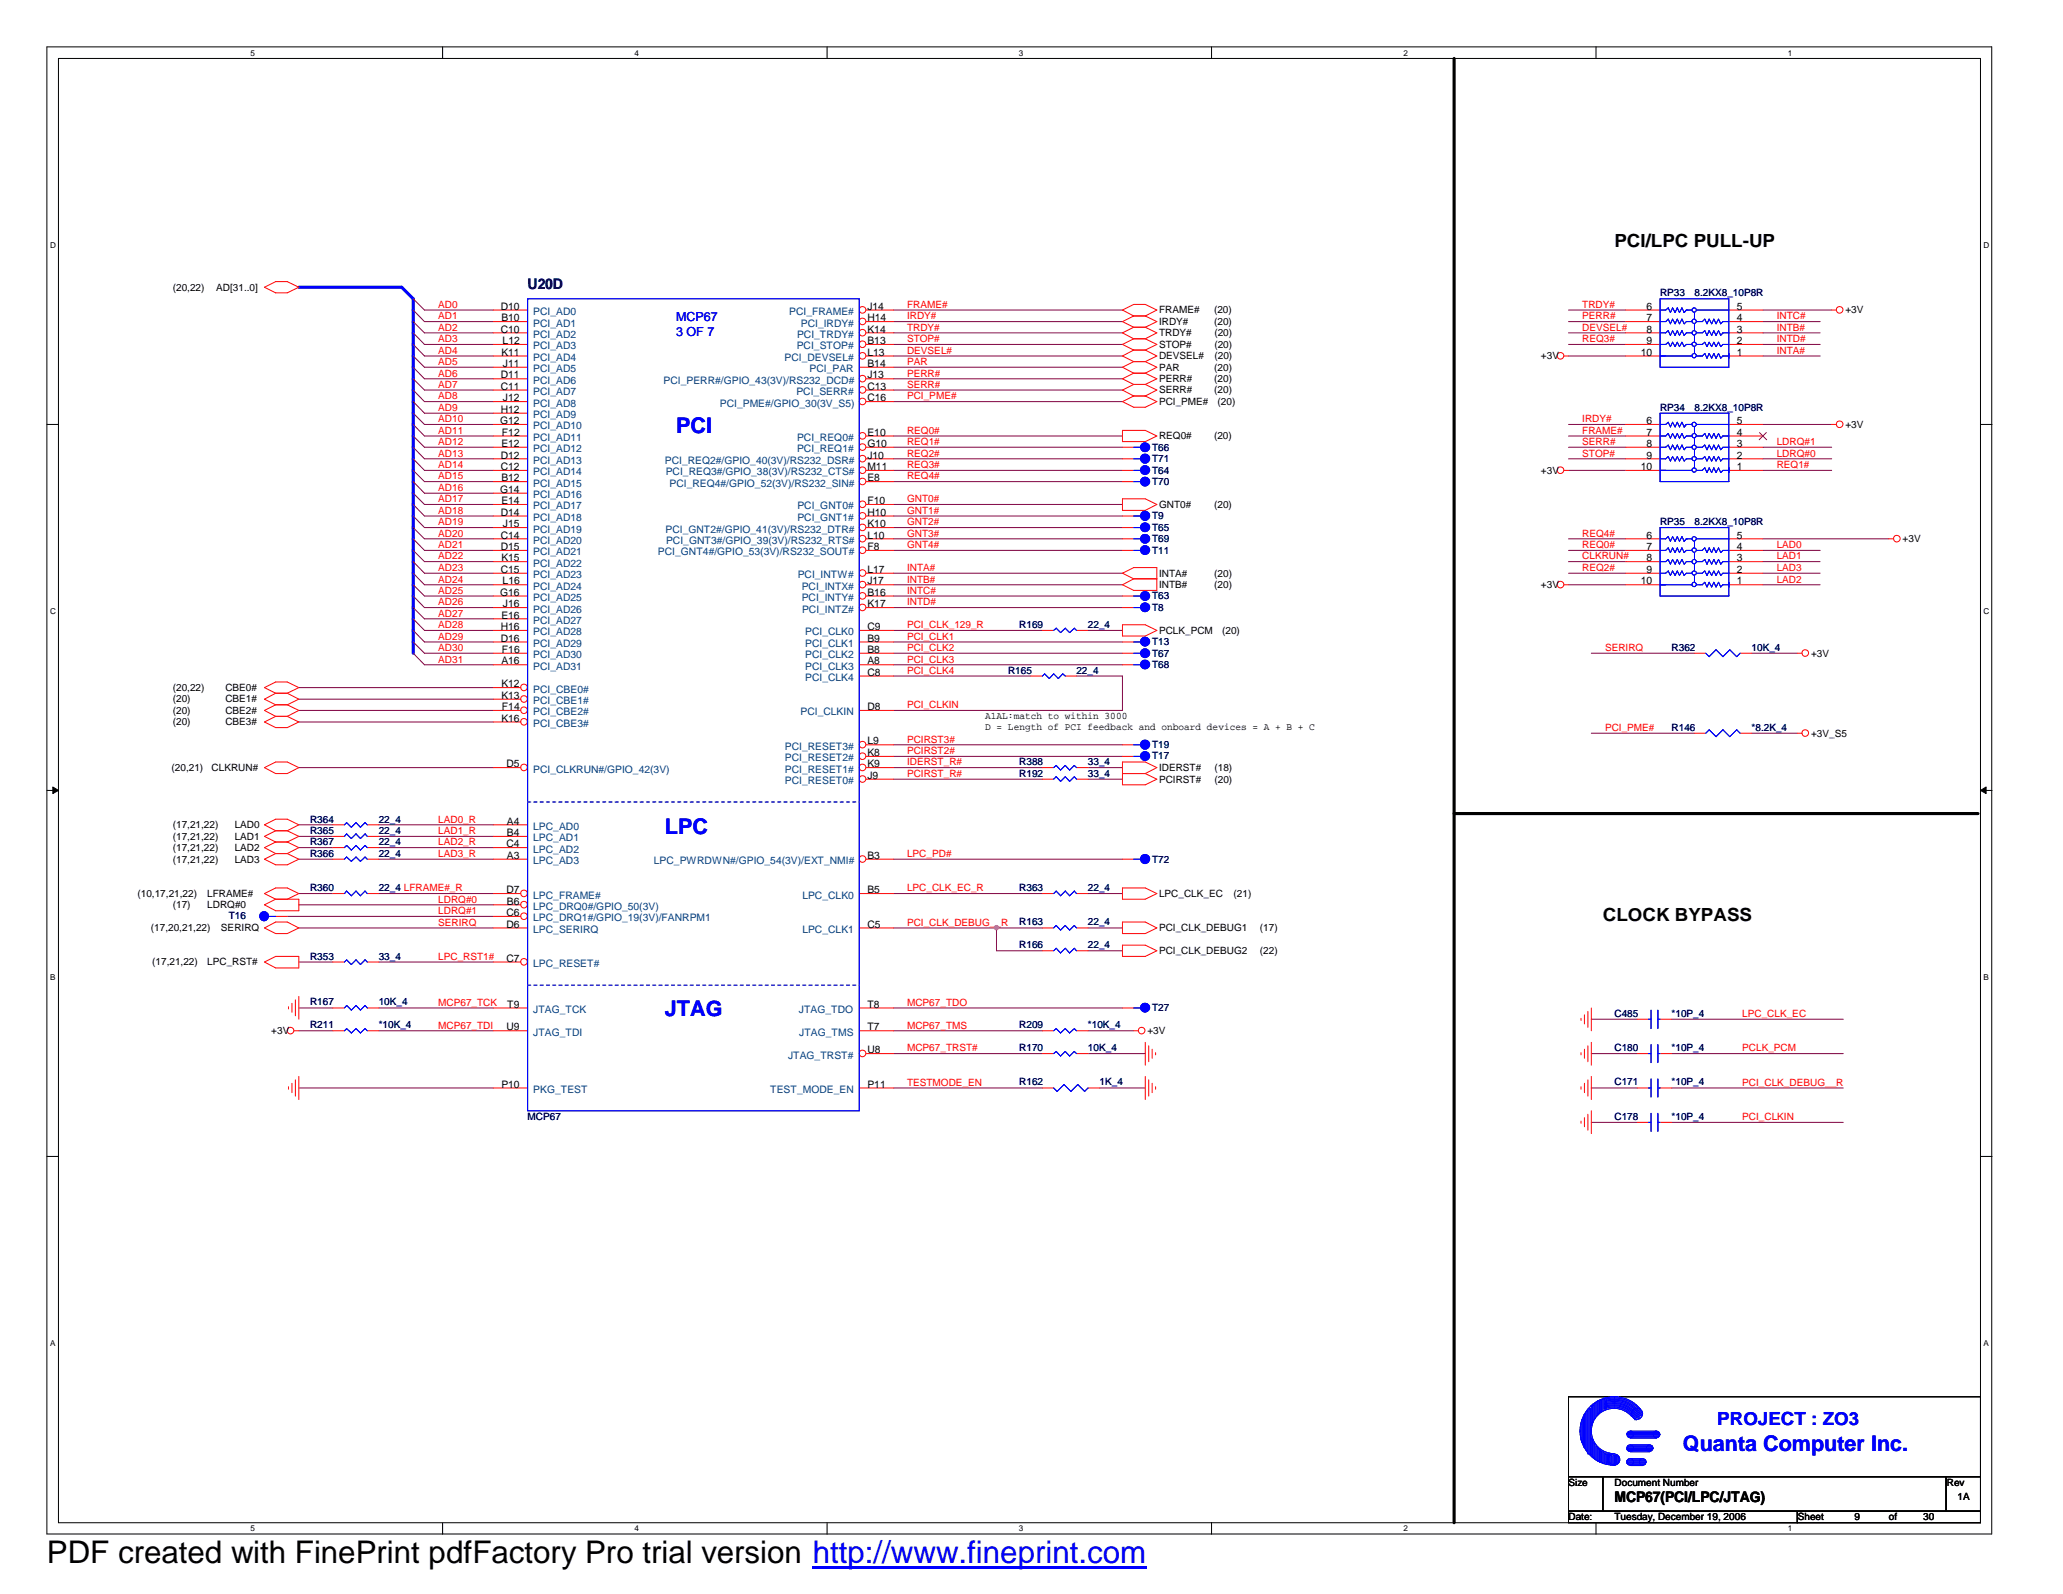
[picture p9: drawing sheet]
<svg xmlns="http://www.w3.org/2000/svg" width="279mm" height="216mm" viewBox="0 0 279 216" stroke-linecap="round" stroke-linejoin="round" font-family="sans-serif">
<g fill="none" stroke="#000" stroke-width=".14">
<path d="M6.3 6.3h263.4v201.5h-263.4zM7.9 7.9h260.3v198.3h-260.3zM59.9 6.3v1.6M112 6.3v1.6M164.1 6.3v1.6M216.2 6.3v1.6M6.3 57.5h1.6M268.2 57.5h1.6M6.3 107.1h1.6M268.2 107.1h1.6M6.3 156.6h1.6M268.2 156.6h1.6"/>
<path d="M212.4 189.2h55.8v10.8h-55.8zM59.9 206.2v1.6M112 206.2v1.6M164.1 206.2v1.6M212.4 200h4.7v4.7h-4.7zM212.4 204.7h31v1.5h-31zM216.2 206.2v1.6M217.1 200h46.5v4.7h-46.5zM243.4 204.7h24.8v1.5h-24.8zM263.6 200h4.6v4.7h-4.6z"/>
</g>
<g fill="#000" stroke="#000" stroke-width=".14">
<path d="M7.2 106.6l.7 .5-.7 .4z" fill-rule="evenodd"/>
<path d="M268.2 107.1l.8-.5v.9z" fill-rule="evenodd"/>
</g>
<g fill="none" stroke="#800040" stroke-width=".14">
<path d="M56 46.7l1.5 1.5h9.3M56 45.1l1.5 1.6h9.3M56 43.6l1.5 1.5h9.3M56 42l1.5 1.6h9.3M56 52.8l1.5 1.6h9.3M56 59.1l1.5 1.5h9.3M56 49.7l1.5 1.6h9.3M56 40.5l1.5 1.5h9.3M56 51.3l1.5 1.5h9.3M56 57.5l1.5 1.6h9.3M56 56l1.5 1.5h9.3M56 48.2l1.5 1.5h9.3"/>
<path d="M56 54.4l1.5 1.6h9.3M121 48.2h31M121 46.7h31M121 45.1h31M121 43.6h31M121 54.4h31M121 51.3h31M121 42h31M121 52.8h31M121 59.1h31M121 49.7h31M212.4 48.2h7.8"/>
<path d="M212.4 46.7h7.8M212.4 45.1h7.8M212.4 43.6h7.8M212.4 42h7.8M212.4 59.1h7.8M212.4 57.5h7.8M238.8 48.2h7.7M238.8 46.7h7.7M238.8 45.1h7.7M238.8 43.6h7.7M238.8 42h9.3M238.8 57.5h9.3"/>
<path d="M56 68.3l1.5 1.6h9.3M56 66.8l1.5 1.5h9.3M56 73l1.5 1.5h9.3M56 65.2l1.5 1.6h9.3M56 69.9l1.5 1.6h9.3M56 63.7l1.5 1.5h9.3M56 60.6l1.5 1.5h9.3M56 76.1l1.5 1.5h9.3M56 77.6l1.5 1.6h9.3M56 79.2l1.5 1.5h9.3M56 74.5l1.5 1.6h9.3M56 62.1l1.5 1.6h9.3"/>
<path d="M56 71.5l1.5 1.5h9.3M121 69.9h31M121 68.3h31M121 74.5h31M121 71.5h31M121 65.2h31M121 60.6h31M121 62.1h31M121 77.6h31M121 79.2h31M121 63.7h31M121 73h31"/>
<path d="M212.4 74.5h7.8M212.4 60.6h7.8M212.4 62.1h7.8M212.4 77.6h7.8M212.4 79.2h7.8M212.4 76.1h7.8M212.4 63.7h7.8M212.4 73h7.8M238.8 74.5h7.7M238.8 60.6h9.3M238.8 62.1h9.3M238.8 77.6h7.7"/>
<path d="M238.8 79.2h7.7M238.8 76.1h7.7M238.8 63.7h9.3M238.8 73h17M40.5 97.8h26.3M40.5 96.2h26.3M40.5 94.7h26.3M40.5 93.1h26.3M56 85.4l1.5 1.6h9.3M56 80.7l1.5 1.6h9.3M56 83.8l1.5 1.6h9.3M56 88.5l1.5 1.5h9.3"/>
<path d="M56 87l1.5 1.5h9.3M56 82.3l1.5 1.5h9.3M121 91.6h18.6M121 87h31M121 82.3h31M121 85.4h20.2M121 90h31M121 80.7h31M121 88.5h31M145.8 91.6h6.2v4.6h-31M147.4 85.4h4.6M215.5 99.3h14"/>
<path d="M215.5 88.5h14M237.2 99.3h6.2M237.2 88.5h6.2M40.5 113.3h4.6M40.5 104h26.3M40.5 116.4h4.6M40.5 114.8h4.6M40.5 111.7h4.6M51.3 113.3h15.5M51.3 116.4h15.5M51.3 114.8h15.5M51.3 111.7h15.5"/>
<path d="M121 104h20.2M121 116.4h31M121 100.9h31M121 105.5h20.2M121 102.4h31M147.4 104h4.6M147.4 105.5h4.6M38.9 124.1h27.9M40.5 125.7h26.3M40.5 136.5h4.6M40.5 121h4.6M40.5 122.6h26.3"/>
<path d="M40.5 139.6h4.6M40.5 130.3h4.6M51.3 136.5h15.5M51.3 121h15.5M51.3 139.6h15.5M51.3 130.3h15.5M121 125.7h20.2M121 136.5h31M121 121h20.2M121 139.6h20.2M135 125.7v3.1h6.2M147.4 125.7h4.6"/>
<path d="M147.4 121h4.6M147.4 139.6h6.1M147.4 128.8h4.6M215.5 138h6.2M226.4 138h23.2M40.5 147.4h26.3M121 147.4h20.2M121 142.7h20.2M147.4 142.7h7.7M148.9 147.4h6.2M215.5 152h6.2M215.5 147.4h6.2"/>
<path d="M215.5 142.7h6.2M226.4 152h23.2M226.4 147.4h23.2M226.4 142.7h23.2"/>
</g>
<path d="M40.5 38.9h13.9l1.6 1.6v48" fill="none" stroke="#00f" stroke-width=".42"/>
<circle cx="135" cy="125.6" r=".3" fill="#f0f" stroke="#f0f" stroke-width=".14"/>
<g fill="none" stroke="#f00" stroke-width=".14">
<path d="M35.8 38.9l1.5-.8h1.6l1.6 .8-1.6 .8h-1.6zM66.8 48.2h4.7M66.8 42h4.7M66.8 57.5h4.7M66.8 46.7h4.7M66.8 45.1h4.7M66.8 43.6h4.7M66.8 59.1h4.7M66.8 49.7h4.7M66.8 51.3h4.7M66.8 52.8h4.7M66.8 54.4h4.7"/>
<path d="M66.8 56h4.7M152 58.3h3.1l1.6 .8-1.6 .7h-3.1zM153.5 53.6l-1.5 .8 1.5 .8h1.6l1.6-.8-1.6-.8M153.5 53.6h1.6M153.5 49h1.6M153.5 47.4l-1.5 .8 1.5 .8M153.5 47.4h1.6M153.5 45.9h1.6M153.5 44.3l-1.5 .8 1.5 .8M153.5 44.3h1.6M153.5 50.5h1.6M153.5 49l-1.5 .7 1.5 .8"/>
<path d="M153.5 45.9l-1.5 .8 1.5 .7M153.5 42.8l-1.5 .8 1.5 .7M153.5 42.8h1.6M153.5 42.8l-1.5-.8 1.5-.8h1.6l1.6 .8-1.6 .8M153.5 52.1l-1.5 .7 1.5 .8M153.5 52.1h1.6M153.5 50.5l-1.5 .8 1.5 .8M155.1 47.4l1.6 .8-1.6 .8M155.1 44.3l1.6 .8-1.6 .8M155.1 49l1.6 .7-1.6 .8M155.1 45.9l1.6 .8-1.6 .7M155.1 42.8l1.6 .8-1.6 .7"/>
<path d="M155.1 52.1l1.6 .7-1.6 .8M155.1 50.5l1.6 .8-1.6 .8M211.8 48.2h.6M220.2 48.2h4.6M220.2 42h4.6M220.2 57.5h4.6M220.2 46.7h4.6M220.2 45.1h4.6M220.2 43.6h4.6M220.2 59.1h4.6M234.1 48.2h4.7M234.1 42h4.7"/>
<path d="M234.1 57.5h4.7M234.1 46.7h4.7M234.1 45.1h4.7M234.1 43.6h4.7M234.1 59.1h4.7M248.1 42h.6M248.1 57.5h.6M66.8 73h4.7M66.8 79.2h4.7M66.8 63.7h4.7M66.8 77.6h4.7M66.8 76.1h4.7"/>
<path d="M66.8 74.5h4.7M66.8 62.1h4.7M66.8 65.2h4.7M66.8 60.6h4.7M66.8 69.9h4.7M66.8 66.8h4.7M66.8 68.3h4.7M66.8 71.5h4.7M152 67.6h3.1l1.6 .7-1.6 .8h-3.1zM152 77.6l1.5-.7h3.2v3.1h-3.2l-1.5-.8 1.5-.8zM152 73h1.5M152 62.1h1.5"/>
<path d="M152 65.2h1.5M152 60.6h1.5M152 69.9h1.5M153.5 78.4h3.2M211.8 79.2h.6M211.8 63.7h.6M220.2 73h4.6M220.2 79.2h4.6M220.2 63.7h4.6M220.2 77.6h4.6M220.2 76.1h4.6M220.2 74.5h4.6"/>
<path d="M220.2 62.1h4.6M220.2 60.6h4.6M234.1 73h4.7M234.1 79.2h4.7M234.1 63.7h4.7M234.1 77.6h4.7M234.1 76.1h4.7M234.1 74.5h4.7M234.1 62.1h4.7M234.1 60.6h4.7M255.8 73h.7M37.3 93.9l-1.5-.8 1.5-.7h1.6l1.6 .7-1.6 .8"/>
<path d="M37.3 93.9h1.6M37.3 93.9l-1.5 .8 1.5 .8M37.3 95.5h1.6M37.3 95.5l-1.5 .7 1.5 .8M37.3 97h1.6M37.3 97l-1.5 .8 1.5 .8h1.6l1.6-.8-1.6-.8M38.9 93.9l1.6 .8-1.6 .8M38.9 95.5l1.6 .7-1.6 .8M66.8 88.5h4.7M66.8 87h4.7M66.8 82.3h4.7M66.8 80.7h4.7"/>
<path d="M66.8 83.8h4.7M66.8 85.4h4.7M66.8 90h4.7M152 84.6h3.1l1.6 .8-1.6 .7h-3.1zM152 87h1.5M152 82.3h1.5M152 80.7h1.5M229.5 99.3h1.5M235.7 99.3h1.5M243.4 99.3h.7M243.4 88.5h.7M35.8 104l1.5-.8h1.6l1.6 .8-1.6 .8h-1.6z"/>
<path d="M37.3 114l-1.5 .8 1.5 .8M37.3 114h1.6M37.3 115.6h1.6M37.3 112.5l-1.5-.8 1.5-.7h1.6l1.6 .7-1.6 .8M37.3 112.5h1.6M37.3 115.6l-1.5 .8 1.5 .7h1.6l1.6-.7-1.6-.8M37.3 112.5l-1.5 .8 1.5 .7M38.9 114l1.6 .8-1.6 .8M38.9 112.5l1.6 .8-1.6 .7M45.1 116.4h1.6M45.1 111.7h1.6M49.7 116.4h1.6"/>
<path d="M49.7 111.7h1.6M152 103.2h3.1l1.6 .8-1.6 .8 1.6 .7-1.6 .8h-3.1zM152 104.8h3.1M152 100.9h1.5M152 116.4h1.5M35.8 130.3l1.5-.8h3.2v1.6h-3.2zM35.8 122.6l1.5-.8h3.2v1.6h-3.2zM35.8 125.7l1.5-.8h1.6l1.6 .8-1.6 .7h-1.6zM37.3 121.8l-1.5-.8 1.5-.7h1.6l1.6 .7-1.6 .8M37.3 124.1h1.6M39.1 136.4v.3M39.5 135.9v1.2"/>
<path d="M39.8 139.6h.7M40 135.4v2.2M40.5 135v3M45.1 136.5h1.6M45.1 121h1.6M49.7 136.5h1.6M49.7 121h1.6M141.2 125.7h1.5M141.2 128.8h1.5M145.8 125.7h1.6M145.8 128.8h1.6M152 128h3.1l1.6 .8-1.6 .7h-3.1z"/>
<path d="M152 124.9h3.1l1.6 .8-1.6 .7h-3.1zM152 120.3h3.1l1.6 .7-1.6 .8h-3.1zM153.5 139.6h.7M214.1 137.9v.3M214.6 137.5v1.2M215.1 137v2.1M215.5 136.5v3.1M221.7 138h1.6M224.8 138h1.6M39.1 147.2v.3M39.5 146.7v1.3M40 146.3v2.2"/>
<path d="M40.5 145.8v3.1M141.2 142.7h1.5M141.2 147.4h1.5M145.8 142.7h1.6M147.4 147.4h1.5M155.1 141.2v3.1M155.1 145.8v3.1M155.6 141.6v2.2M155.6 146.3v2.2M156 142.1v1.2M156 146.7v1.3M156.5 142.6v.3"/>
<path d="M156.5 147.2v.3M214.1 142.6v.3M214.1 147.2v.3M214.1 151.8v.3M214.6 142.1v1.2M214.6 146.7v1.3M214.6 151.4v1.2M215.1 141.6v2.2M215.1 146.3v2.2M215.1 150.9v2.2M215.5 141.2v3.1M215.5 145.8v3.1"/>
<path d="M215.5 150.5v3"/>
<circle cx="211.3" cy="48.2" r=".45"/>
<circle cx="249.1" cy="42" r=".45"/>
<circle cx="249.1" cy="57.5" r=".45"/>
<circle cx="211.3" cy="63.7" r=".45"/>
<circle cx="211.3" cy="79.2" r=".45"/>
<circle cx="256.9" cy="73" r=".45"/>
<circle cx="244.5" cy="88.5" r=".45"/>
<circle cx="244.5" cy="99.3" r=".45"/>
<circle cx="39.3" cy="139.6" r=".45"/>
<circle cx="154.6" cy="139.6" r=".45"/>
</g>
<path d="M196.9 7.9v198.3M196.9 110.2h71" fill="none" stroke="#000" stroke-width=".42"/>
<g fill="#00f" stroke="#00f" stroke-width=".14">
<circle cx="155.1" cy="100.9" r=".62"/>
<circle cx="155.1" cy="86.9" r=".61"/>
<circle cx="155.1" cy="82.3" r=".61"/>
<circle cx="155.1" cy="73" r=".61"/>
<circle cx="155.1" cy="80.7" r=".61"/>
<circle cx="155.1" cy="62.1" r=".62"/>
<circle cx="155.1" cy="65.2" r=".61"/>
<circle cx="155.1" cy="60.6" r=".61"/>
<circle cx="155.1" cy="116.3" r=".62"/>
<circle cx="155.1" cy="69.9" r=".62"/>
<circle cx="35.8" cy="124.1" r=".6"/>
</g>
<g fill="none" stroke="#00f" stroke-width=".14">
<path d="M224.8 40.5h9.3v9.2h-9.3zM224.8 56h9.3v9.2h-9.3zM224.8 48.2h4.4M224.8 42h.8l.3-.3 .3 .6 .3-.6 .4 .6 .3-.6 .3 .6 .3-.6 .3 .6 .3-.3h.8M224.8 43.6h.8l.3-.4 .3 .7 .3-.7 .4 .7 .3-.7 .3 .7 .3-.7 .3 .7 .3-.3h.8M224.8 45.1h.8l.3-.3 .3 .6 .3-.6 .4 .6 .3-.6 .3 .6 .3-.6 .3 .6 .3-.3h.8M224.8 46.7h.8l.3-.3 .3 .5 .3-.5 .4 .5 .3-.5 .3 .5 .3-.5 .3 .5 .3-.2h.8M224.8 57.5h.8l.3-.3 .3 .6 .3-.6 .4 .6 .3-.6 .3 .6 .3-.6 .3 .6 .3-.3h.8M224.8 59.1h.8l.3-.4 .3 .7 .3-.7 .4 .7 .3-.7 .3 .7 .3-.7 .3 .7 .3-.3h.8M229.5 42.3v.9M229.5 43.9v.9M229.5 45.4v1"/>
<path d="M229.5 46.9v1M229.5 57.8v.9M229.5 59.4v.9M229.8 48.2h.7l.4-.3 .3 .6 .3-.6 .3 .6 .3-.6 .3 .6 .3-.6 .3 .6 .3-.3h.8M229.8 42h4.3M229.8 43.6h.7l.4-.4 .3 .7 .3-.7 .3 .7 .3-.7 .3 .7 .3-.7 .3 .7 .3-.3h.8M229.8 45.1h.7l.4-.3 .3 .6 .3-.6 .3 .6 .3-.6 .3 .6 .3-.6 .3 .6 .3-.3h.8M229.8 46.7h.7l.4-.3 .3 .5 .3-.5 .3 .5 .3-.5 .3 .5 .3-.5 .3 .5 .3-.2h.8M229.8 57.5h4.3M229.8 59.1h.7l.4-.4 .3 .7 .3-.7 .3 .7 .3-.7 .3 .7 .3-.7 .3 .7 .3-.3h.8M153.5 73h1M153.5 62.1h1"/>
<path d="M153.5 65.2h1M153.5 60.6h1M153.5 69.9h1M224.8 73h.8l.3-.3 .3 .6 .3-.6 .4 .6 .3-.6 .3 .6 .3-.6 .3 .6 .3-.3h.8M224.8 79.2h4.4M224.8 71.5h9.3v9.2h-9.3zM224.8 74.5h.8l.3-.3 .3 .6 .3-.6 .4 .6 .3-.6 .3 .6 .3-.6 .3 .6 .3-.3h.8M224.8 76.1h.8l.3-.3 .3 .6 .3-.6 .4 .6 .3-.6 .3 .6 .3-.6 .3 .6 .3-.3h.8M224.8 77.6h.8l.3-.3 .3 .6 .3-.6 .4 .6 .3-.6 .3 .6 .3-.6 .3 .6 .3-.3h.8M224.8 62.1h.8l.3-.3 .3 .6 .3-.6 .4 .6 .3-.6 .3 .6 .3-.6 .3 .6 .3-.3h.8M224.8 60.6h.8l.3-.3 .3 .6 .3-.6 .4 .6 .3-.6 .3 .6 .3-.6 .3 .6 .3-.3h.8M224.8 63.7h4.4"/>
<path d="M229.5 60.9v.9M229.5 62.4v1M229.5 73.3v.9M229.5 74.8v1M229.5 76.4v.9M229.5 77.9v1M229.8 73h4.3M229.8 79.2h.7l.4-.3 .3 .6 .3-.6 .3 .6 .3-.6 .3 .6 .3-.6 .3 .6 .3-.3h.8M229.8 74.5h.7l.4-.3 .3 .6 .3-.6 .3 .6 .3-.6 .3 .6 .3-.6 .3 .6 .3-.3h.8M229.8 76.1h.7l.4-.3 .3 .6 .3-.6 .3 .6 .3-.6 .3 .6 .3-.6 .3 .6 .3-.3h.8M229.8 77.6h.7l.4-.3 .3 .6 .3-.6 .3 .6 .3-.6 .3 .6 .3-.6 .3 .6 .3-.3h.8M229.8 62.1h.7l.4-.3 .3 .6 .3-.6 .3 .6 .3-.6 .3 .6 .3-.6 .3 .6 .3-.3h.8"/>
<path d="M229.8 60.6h.7l.4-.3 .3 .6 .3-.6 .3 .6 .3-.6 .3 .6 .3-.6 .3 .6 .3-.3h.8M229.8 63.7h.7l.4-.3 .3 .6 .3-.6 .3 .6 .3-.6 .3 .6 .3-.6 .3 .6 .3-.3h.8M153.5 87h1M153.5 82.3h1M153.5 80.7h1M231 99.3l.5-.5 .9 1 .9-1 1 1 .9-1 .5 .5M46.7 116.4l.2-.3 .7 .6 .6-.6 .6 .6 .6-.6 .3 .3M46.7 111.7l.2-.3 .7 .7 .6-.7 .6 .7 .6-.7 .3 .3M153.5 100.9h1M153.5 116.4h1M36.4 124.1h.9M46.7 136.5l.2-.3 .7 .6 .6-.6 .6 .6 .6-.6 .3 .3"/>
<path d="M46.7 121l.2-.3 .7 .6 .6-.6 .6 .6 .6-.6 .3 .3M142.7 125.7l.3-.4 .6 .7 .7-.7 .6 .7 .6-.7 .3 .4M142.7 128.8l.3-.4 .6 .7 .7-.7 .6 .7 .6-.7 .3 .4M223.3 138h.3M223.6 136.8v2.5M224.5 138h.3M224.5 136.8v2.5M142.7 142.7l.3-.3 .6 .6 .7-.6 .6 .6 .6-.6 .3 .3M142.7 147.4l.5 .4 .9-.9 .9 .9 1-.9 .9 .9 .5-.4M214.1 192.7v2.2l.2 .5v-3.1l.2-.3v3.9l.1 .1v-4.3l.2-.4v5l.1 .2v-5.3l.2-.1v5.8M215.5 190.4v2.7l.2-.5v-2.2l.2-.1v2l.1-.1v-2.1l.2-.1v1.8l.1-.1v-1.9h.2v1.7l.1-.2v-1.5l.2-.1v1.5l.1-.1v-1.4l.2-.2v1.6M217.4 190.8a3.3 3.3 0 0 1 4 1.5"/>
<path d="M217.4 190.6a3.4 3.4 0 0 1 4.2 1.7M217.4 190.5a3.7 3.7 0 0 1 4.3 1.5M217.4 190.3a3.8 3.8 0 0 1 4.5 1.9M217.4 190.2a4 4 0 0 1 4.7 2M217.4 190a4.1 4.1 0 0 1 4.7 1.9M217.4 189.8a4.2 4.2 0 0 1 4.8 2M217.4 196.8v1.4h-.1v-1.4l-.2-.2v1.6l-.2-.2v-1.4l-.1-.1v1.5h-.2v-1.7l-.1-.1v1.7h-.2v-1.9l-.1-.1v1.8l-.2-.1v-1.9l-.1-.3v2l-.2-.1v-2.2l-.2-.3v2.3h-.1v-6.3l-.2 .1v6M217.4 196.9h.2v1.3h.1v-1.3h.1v1.4h-.2l.4-1.4v1.4l.2-.1v-1.3l.1 .4v1h.2v-1.2h.2v1.2h.1v-1.2h.1v1.2l.2-.1v-.9l.1 .1v.6M217.4 189.4v1.5l-.1-.1v-1.3zM217.5 189.5l1.2-.1a4.4 4.4 0 0 1 3.8 2.1M217.6 189.7l1.1-.2a4.3 4.3 0 0 1 3.7 2.2M217.6 189.5v1.3"/>
<path d="M220.5 194h4.2v.1h-4.4v.2h4.5l-.1 .2h-4.2l.1 .1h4.1M220.5 197.7h2.3v.2h-2.5v.1h2.7l-.2 .2h-2.5l.3 .1h2.2M220.5 195.9h3.2v.1h-3.2l-.2 .2h3.6l-.2 .1h-3.4l.3 .2h3M220.8 197.6h1.7M220.8 198.5h1.7M220.8 196.6h2.6M220.8 195.7h2.6M220.8 194.8h3.6M220.8 193.8h3.6M221 191.9a3.1 3.1 0 0 0-5.2 .6 3.1 3.1 0 0 0 2.9 4.4M222.2 190.9a4.5 4.5 0 0 0-3.5-1.7 4.6 4.6 0 0 0-4.7 4.7v-.1a4.6 4.6 0 0 0 4.7 4.7"/>
<circle cx="229.4" cy="45.1" r=".3"/>
<circle cx="229.4" cy="43.5" r=".3"/>
<circle cx="229.4" cy="59" r=".3"/>
<circle cx="229.4" cy="48.2" r=".3"/>
<circle cx="229.4" cy="57.5" r=".3"/>
<circle cx="229.4" cy="42" r=".3"/>
<circle cx="229.5" cy="46.6" r=".29"/>
<circle cx="229.4" cy="76.1" r=".3"/>
<circle cx="229.4" cy="74.5" r=".3"/>
<circle cx="229.4" cy="79.2" r=".3"/>
<circle cx="229.4" cy="73" r=".3"/>
<circle cx="229.4" cy="63.7" r=".3"/>
<circle cx="229.4" cy="60.6" r=".3"/>
<circle cx="229.5" cy="62.1" r=".29"/>
<circle cx="229.5" cy="77.6" r=".29"/>
<circle cx="218.6" cy="197.7" r=".76"/>
<circle cx="220.8" cy="194.3" r=".45"/>
<circle cx="220.8" cy="198" r=".45"/>
<circle cx="220.8" cy="196.1" r=".45"/>
<circle cx="221.7" cy="191.5" r=".75"/>
<circle cx="222.5" cy="198" r=".45"/>
<circle cx="223.4" cy="196.1" r=".45"/>
<circle cx="224.3" cy="194.3" r=".45"/>
</g>
<path d="M238.3 58.6l1 1M239.2 58.6l-.9 1" fill="none" stroke="#804000" stroke-width=".14"/>
<circle cx="71" cy="93.1" r=".45" fill="#fff" stroke="#f00" stroke-width=".14"/>
<path d="M66.8 93.1h3.7" fill="none" stroke="#f00" stroke-width=".14"/>
<circle cx="71" cy="94.7" r=".45" fill="#fff" stroke="#f00" stroke-width=".14"/>
<path d="M66.8 94.7h3.7" fill="none" stroke="#f00" stroke-width=".14"/>
<circle cx="71" cy="96.2" r=".45" fill="#fff" stroke="#f00" stroke-width=".14"/>
<path d="M66.8 96.2h3.7" fill="none" stroke="#f00" stroke-width=".14"/>
<circle cx="71" cy="97.8" r=".45" fill="#fff" stroke="#f00" stroke-width=".14"/>
<path d="M66.8 97.8h3.7" fill="none" stroke="#f00" stroke-width=".14"/>
<circle cx="116.8" cy="42" r=".45" fill="#fff" stroke="#f00" stroke-width=".14"/>
<path d="M117.3 42h3.7" fill="none" stroke="#f00" stroke-width=".14"/>
<circle cx="116.8" cy="43.5" r=".45" fill="#fff" stroke="#f00" stroke-width=".14"/>
<path d="M117.3 43.6h3.7" fill="none" stroke="#f00" stroke-width=".14"/>
<circle cx="116.8" cy="45.1" r=".45" fill="#fff" stroke="#f00" stroke-width=".14"/>
<path d="M117.3 45.1h3.7" fill="none" stroke="#f00" stroke-width=".14"/>
<circle cx="116.8" cy="46.6" r=".45" fill="#fff" stroke="#f00" stroke-width=".14"/>
<path d="M117.3 46.7h3.7" fill="none" stroke="#f00" stroke-width=".14"/>
<circle cx="116.8" cy="48.2" r=".45" fill="#fff" stroke="#f00" stroke-width=".14"/>
<path d="M116.4 49.7h4.6M117.3 48.2h3.7" fill="none" stroke="#f00" stroke-width=".14"/>
<circle cx="116.8" cy="51.3" r=".45" fill="#fff" stroke="#f00" stroke-width=".14"/>
<path d="M117.3 51.3h3.7" fill="none" stroke="#f00" stroke-width=".14"/>
<circle cx="116.8" cy="52.8" r=".45" fill="#fff" stroke="#f00" stroke-width=".14"/>
<path d="M117.3 52.8h3.7" fill="none" stroke="#f00" stroke-width=".14"/>
<circle cx="116.8" cy="54.4" r=".45" fill="#fff" stroke="#f00" stroke-width=".14"/>
<path d="M117.3 54.4h3.7" fill="none" stroke="#f00" stroke-width=".14"/>
<circle cx="71" cy="103.9" r=".45" fill="#fff" stroke="#f00" stroke-width=".14"/>
<path d="M66.8 104h3.7" fill="none" stroke="#f00" stroke-width=".14"/>
<circle cx="116.8" cy="59" r=".45" fill="#fff" stroke="#f00" stroke-width=".14"/>
<path d="M117.3 59.1h3.7" fill="none" stroke="#f00" stroke-width=".14"/>
<circle cx="116.8" cy="60.6" r=".45" fill="#fff" stroke="#f00" stroke-width=".14"/>
<path d="M117.3 60.6h3.7" fill="none" stroke="#f00" stroke-width=".14"/>
<circle cx="116.8" cy="62.1" r=".45" fill="#fff" stroke="#f00" stroke-width=".14"/>
<path d="M117.3 62.1h3.7" fill="none" stroke="#f00" stroke-width=".14"/>
<circle cx="116.8" cy="63.7" r=".45" fill="#fff" stroke="#f00" stroke-width=".14"/>
<path d="M117.3 63.7h3.7" fill="none" stroke="#f00" stroke-width=".14"/>
<circle cx="116.8" cy="65.2" r=".45" fill="#fff" stroke="#f00" stroke-width=".14"/>
<path d="M117.3 65.2h3.7" fill="none" stroke="#f00" stroke-width=".14"/>
<circle cx="116.8" cy="68.3" r=".45" fill="#fff" stroke="#f00" stroke-width=".14"/>
<path d="M117.3 68.3h3.7" fill="none" stroke="#f00" stroke-width=".14"/>
<circle cx="116.8" cy="69.9" r=".45" fill="#fff" stroke="#f00" stroke-width=".14"/>
<path d="M117.3 69.9h3.7" fill="none" stroke="#f00" stroke-width=".14"/>
<circle cx="116.8" cy="71.4" r=".45" fill="#fff" stroke="#f00" stroke-width=".14"/>
<path d="M117.3 71.5h3.7" fill="none" stroke="#f00" stroke-width=".14"/>
<circle cx="116.8" cy="73" r=".45" fill="#fff" stroke="#f00" stroke-width=".14"/>
<path d="M117.3 73h3.7" fill="none" stroke="#f00" stroke-width=".14"/>
<circle cx="116.8" cy="74.5" r=".45" fill="#fff" stroke="#f00" stroke-width=".14"/>
<path d="M117.3 74.5h3.7" fill="none" stroke="#f00" stroke-width=".14"/>
<circle cx="116.8" cy="77.6" r=".45" fill="#fff" stroke="#f00" stroke-width=".14"/>
<path d="M117.3 77.6h3.7" fill="none" stroke="#f00" stroke-width=".14"/>
<circle cx="116.8" cy="79.2" r=".45" fill="#fff" stroke="#f00" stroke-width=".14"/>
<path d="M117.3 79.2h3.7" fill="none" stroke="#f00" stroke-width=".14"/>
<circle cx="116.8" cy="80.7" r=".45" fill="#fff" stroke="#f00" stroke-width=".14"/>
<path d="M117.3 80.7h3.7" fill="none" stroke="#f00" stroke-width=".14"/>
<circle cx="116.8" cy="82.3" r=".45" fill="#fff" stroke="#f00" stroke-width=".14"/>
<path d="M116.4 85.4h4.6M116.4 87h4.6M116.4 88.5h4.6M116.4 90h4.6M116.4 91.6h4.6M116.4 96.2h4.6M117.3 82.3h3.7M66.8 111.7h4.7M66.8 113.3h4.7M66.8 114.8h4.7M66.8 116.4h4.7" fill="none" stroke="#f00" stroke-width=".14"/>
<circle cx="71" cy="121" r=".45" fill="#fff" stroke="#f00" stroke-width=".14"/>
<path d="M66.8 121h3.7" fill="none" stroke="#f00" stroke-width=".14"/>
<circle cx="71" cy="122.5" r=".45" fill="#fff" stroke="#f00" stroke-width=".14"/>
<path d="M66.8 122.6h3.7" fill="none" stroke="#f00" stroke-width=".14"/>
<circle cx="71" cy="124.1" r=".45" fill="#fff" stroke="#f00" stroke-width=".14"/>
<path d="M66.8 124.1h3.7M66.8 125.7h4.7" fill="none" stroke="#f00" stroke-width=".14"/>
<circle cx="116.8" cy="116.3" r=".45" fill="#fff" stroke="#f00" stroke-width=".14"/>
<path d="M117.3 116.4h3.7M116.4 121h4.6M116.4 125.7h4.6" fill="none" stroke="#f00" stroke-width=".14"/>
<circle cx="71" cy="130.3" r=".45" fill="#fff" stroke="#f00" stroke-width=".14"/>
<path d="M66.8 130.3h3.7M66.8 136.5h4.7M66.8 139.6h4.7M116.4 136.5h4.6M116.4 139.6h4.6" fill="none" stroke="#f00" stroke-width=".14"/>
<circle cx="116.8" cy="142.7" r=".45" fill="#fff" stroke="#f00" stroke-width=".14"/>
<path d="M117.3 142.7h3.7" fill="none" stroke="#f00" stroke-width=".14"/>
<circle cx="116.8" cy="100.9" r=".45" fill="#fff" stroke="#f00" stroke-width=".14"/>
<path d="M117.3 100.9h3.7" fill="none" stroke="#f00" stroke-width=".14"/>
<circle cx="116.8" cy="102.4" r=".45" fill="#fff" stroke="#f00" stroke-width=".14"/>
<path d="M117.3 102.4h3.7" fill="none" stroke="#f00" stroke-width=".14"/>
<circle cx="116.8" cy="103.9" r=".45" fill="#fff" stroke="#f00" stroke-width=".14"/>
<path d="M117.3 104h3.7" fill="none" stroke="#f00" stroke-width=".14"/>
<circle cx="116.8" cy="105.5" r=".45" fill="#fff" stroke="#f00" stroke-width=".14"/>
<g fill="none" stroke="#f00" stroke-width=".14">
<path d="M152 63.7h1.5M152 71.5h1.5M152 74.5h1.5M139.6 91.6h1.6M141.2 85.4h1.5M144.3 91.6h1.5M145.8 85.4h1.6M152 90h1.5M152 88.5h1.5M229.5 88.5h1.5M235.7 88.5h1.5M45.1 113.3h1.6"/>
<path d="M45.1 114.8h1.6M49.7 113.3h1.6M49.7 114.8h1.6M117.3 105.5h3.7M141.2 105.5h1.5M141.2 104h1.5M145.8 105.5h1.6M145.8 104h1.6M152 102.4h1.5M45.1 139.6h1.6M45.1 130.3h1.6M49.7 139.6h1.6"/>
<path d="M49.7 130.3h1.6M141.2 139.6h1.5M141.2 121h1.5M145.8 139.6h1.6M145.8 121h1.6M152 136.5h1.5M66.8 147.4h4.7M116.4 147.4h4.6M221.7 147.4h1.6M221.7 152h1.6M221.7 142.7h1.6M224.8 147.4h1.6"/>
<path d="M224.8 152h1.6M224.8 142.7h1.6"/>
</g>
<g fill="none" stroke="#00f" stroke-width=".14">
<path d="M71.5 40.5h44.9v110h-44.9zM153.5 63.7h1M153.5 71.5h1M153.5 74.5h1M141.2 91.6l.3-.3 .6 .6 .6-.6 .6 .6 .6-.6 .4 .3M142.7 85.4l.3-.3 .6 .6 .7-.6 .6 .6 .6-.6 .3 .3M153.5 90h1M153.5 88.5h1M231 88.5l.5 .4 .9-.9 .9 .9 1-.9 .9 .9 .5-.4M46.7 113.3l.2-.4 .7 .7 .6-.7 .6 .7 .6-.7 .3 .4M46.7 114.8l.2-.3 .7 .6 .6-.6 .6 .6 .6-.6 .3 .3M142.7 105.5l.3-.3 .6 .6 .7-.6 .6 .6 .6-.6 .3 .3"/>
<path d="M142.7 104l.3-.3 .6 .6 .7-.6 .6 .6 .6-.6 .3 .3M153.5 102.4h1M46.7 130.3l.2-.3 .7 .6 .6-.6 .6 .6 .6-.6 .3 .3M46.7 139.6l.2-.3 .7 .6 .6-.6 .6 .6 .6-.6 .3 .3M142.7 139.6l.3-.3 .6 .6 .7-.6 .6 .6 .6-.6 .3 .3M142.7 121l.3-.3 .6 .6 .7-.6 .6 .6 .6-.6 .3 .3M153.5 136.5h1M223.3 152h.3M223.3 147.4h.3M223.3 142.7h.3M223.6 141.5v2.4M223.6 146.1v2.5"/>
<path d="M223.6 150.8v2.4M224.5 152h.3M224.5 141.5v2.4M224.5 146.1v2.5M224.5 150.8v2.4M224.5 147.4h.3M224.5 142.7h.3"/>
</g>
<path d="M71.5 108.6h44.9M71.5 133.4h44.9" fill="none" stroke="#fff" stroke-width=".14" stroke-dasharray=".4"/>
<path d="M71.5 108.6h44.9M71.5 133.4h44.9" fill="none" stroke="#00f" stroke-width=".14" stroke-dasharray=".4"/>
<g fill="#00f" stroke="#00f" stroke-width=".14">
<circle cx="155.1" cy="90" r=".61"/>
<circle cx="155.1" cy="63.7" r=".61"/>
<circle cx="155.1" cy="136.5" r=".61"/>
<circle cx="155.1" cy="71.4" r=".61"/>
<circle cx="155.1" cy="88.5" r=".61"/>
<circle cx="155.1" cy="102.4" r=".61"/>
<circle cx="155.1" cy="74.5" r=".61"/>
</g>
<circle cx="135" cy="125.6" r=".3" fill="#f0f" stroke="#f0f" stroke-width=".14"/>
<path d="M110.1 212.3h45.2" fill="none" stroke="#00f" stroke-width=".3"/>
<text font-size="4.2" x="6.3" y="211.7">PDF created with FinePrint pdfFactory Pro trial version http://www.fineprint.com</text>
<g font-size="2.9" fill="#00f">
<text x="91.6" y="58.7">PCI</text>
<text x="90" y="112.9">LPC</text>
<text x="90" y="137.7">JTAG</text>
<text x="227.9" y="196.6">Quanta Computer Inc.</text>
</g>
<g font-size="2.5">
<text x="218.7" y="33.4">PCI/LPC PULL-UP</text>
<text x="217.1" y="124.8">CLOCK BYPASS</text>
</g>
<text font-size="2.5" fill="#00f" x="232.6" y="193">PROJECT : ZO3</text>
<text font-size="2" fill="#000080" x="71.5" y="39.2">U20D</text>
<text font-size="2" x="218.7" y="203.5">MCP67(PCI/LPC/JTAG)</text>
<g font-size="1.7" fill="#00f">
<text x="91.6" y="43.5">MCP67</text>
<text x="91.6" y="45.5">3 OF 7</text>
</g>
<g font-size="1.4">
<text x="23.4" y="39.4">(20,22)</text>
<text x="29.3" y="39.4">AD[31..0]</text>
<text x="67.8" y="42">D10</text>
<text x="117.5" y="42">J14</text>
<text x="223" y="42">6</text>
<text x="235.2" y="42">5</text>
<text x="67.8" y="45">C10</text>
<text x="67.9" y="43.5">B10</text>
<text x="68.1" y="46.6">L12</text>
<text x="117.5" y="43.5">H14</text>
<text x="117.5" y="45">K14</text>
<text x="117.5" y="46.6">B13</text>
<text x="157" y="45.6">TRDY#</text>
<text x="157" y="47.1">STOP#</text>
<text x="157" y="44">IRDY#</text>
<text x="157" y="42.5">FRAME#</text>
<text x="164.4" y="42.5">(20)</text>
<text x="164.4" y="44">(20)</text>
<text x="164.5" y="45.6">(20)</text>
<text x="164.5" y="47.1">(20)</text>
<text x="223" y="46.6">9</text>
<text x="223" y="45">8</text>
<text x="223" y="43.5">7</text>
<text x="235.2" y="46.6">2</text>
<text x="235.2" y="45">3</text>
<text x="235.2" y="43.5">4</text>
<text x="249.9" y="42.5">+3V</text>
<text x="67.8" y="51.3">D11</text>
<text x="67.8" y="52.8">C11</text>
<text x="67.9" y="48.2">K11</text>
<text x="68.1" y="49.7">J11</text>
<text x="117.5" y="48.2">L13</text>
<text x="117.5" y="49.7">B14</text>
<text x="117.5" y="51.3">J13</text>
<text x="117.5" y="52.8">C13</text>
<text x="157" y="48.6">DEVSEL#</text>
<text x="157" y="50.2">PAR</text>
<text x="157" y="53.3">SERR#</text>
<text x="157" y="51.8">PERR#</text>
<text x="164.5" y="50.2">(20)</text>
<text x="164.5" y="53.3">(20)</text>
<text x="164.5" y="51.8">(20)</text>
<text x="164.5" y="48.6">(20)</text>
<text x="208.7" y="48.6">+3V</text>
<text x="222.2" y="48.2">10</text>
<text x="235.2" y="48.2">1</text>
<text x="67.7" y="57.4">G12</text>
<text x="67.8" y="55.9">H12</text>
<text x="68" y="59">F12</text>
<text x="68.1" y="54.4">J12</text>
<text x="117.5" y="54.4">C16</text>
<text x="117.5" y="59">E10</text>
<text x="157" y="54.9">PCI_PME#</text>
<text x="157" y="59.5">REQ0#</text>
<text x="164.4" y="59.5">(20)</text>
<text x="164.9" y="54.9">(20)</text>
<text x="223" y="59">7</text>
<text x="223" y="57.4">6</text>
<text x="235.2" y="59">4</text>
<text x="235.2" y="57.4">5</text>
<text x="249.9" y="58">+3V</text>
<text x="67.8" y="62.1">D12</text>
<text x="67.8" y="63.7">C12</text>
<text x="67.9" y="60.5">E12</text>
<text x="67.9" y="65.2">B12</text>
<text x="117.5" y="60.5">G10</text>
<text x="117.5" y="62.1">J10</text>
<text x="117.5" y="63.7">M11</text>
<text x="117.5" y="65.2">E8</text>
<text x="208.7" y="64.1">+3V</text>
<text x="222.2" y="63.7">10</text>
<text x="223" y="62.1">9</text>
<text x="223" y="60.5">8</text>
<text x="235.2" y="63.7">1</text>
<text x="235.2" y="62.1">2</text>
<text x="235.2" y="60.5">3</text>
<text x="67.7" y="66.8">G14</text>
<text x="67.8" y="69.8">D14</text>
<text x="67.9" y="68.3">E14</text>
<text x="68.1" y="71.4">J15</text>
<text x="117.5" y="68.3">F10</text>
<text x="117.5" y="69.8">H10</text>
<text x="117.5" y="71.4">K10</text>
<text x="157" y="68.8">GNT0#</text>
<text x="164.4" y="68.8">(20)</text>
<text x="67.8" y="72.9">C14</text>
<text x="67.8" y="74.5">D15</text>
<text x="67.8" y="77.6">C15</text>
<text x="67.9" y="76">K15</text>
<text x="117.5" y="72.9">L10</text>
<text x="117.5" y="74.5">F8</text>
<text x="117.5" y="77.6">L17</text>
<text x="223" y="77.6">9</text>
<text x="223" y="76">8</text>
<text x="223" y="74.5">7</text>
<text x="223" y="72.9">6</text>
<text x="235.2" y="77.6">2</text>
<text x="235.2" y="76">3</text>
<text x="235.2" y="74.5">4</text>
<text x="235.2" y="72.9">5</text>
<text x="257.7" y="73.4">+3V</text>
<text x="67.7" y="80.7">G16</text>
<text x="67.9" y="83.8">E16</text>
<text x="68.1" y="79.2">L16</text>
<text x="68.1" y="82.3">J16</text>
<text x="117.5" y="79.2">J17</text>
<text x="117.5" y="80.7">B16</text>
<text x="117.5" y="82.3">K17</text>
<text x="157" y="78.1">INTA#</text>
<text x="157" y="79.6">INTB#</text>
<text x="164.5" y="78.1">(20)</text>
<text x="164.5" y="79.6">(20)</text>
<text x="208.7" y="79.6">+3V</text>
<text x="222.2" y="79.2">10</text>
<text x="235.2" y="79.2">1</text>
<text x="67.8" y="85.3">H16</text>
<text x="67.8" y="86.9">D16</text>
<text x="68" y="88.4">F16</text>
<text x="117.5" y="85.3">C9</text>
<text x="117.5" y="86.9">B9</text>
<text x="117.5" y="88.4">B8</text>
<text x="157" y="85.9">PCLK_PCM</text>
<text x="165.5" y="85.9">(20)</text>
<text x="245.3" y="88.9">+3V</text>
<text x="23.4" y="93.6">(20,22)</text>
<text x="23.4" y="95.1">(20)</text>
<text x="30.5" y="93.6">CBE0#</text>
<text x="30.5" y="95.1">CBE1#</text>
<text x="67.9" y="90">A16</text>
<text x="67.9" y="93.1">K12</text>
<text x="67.9" y="94.7">K13</text>
<text x="117.5" y="90">A8</text>
<text x="117.5" y="91.5">C8</text>
<text x="23.4" y="96.7">(20)</text>
<text x="23.4" y="98.3">(20)</text>
<text x="30.5" y="96.7">CBE2#</text>
<text x="30.5" y="98.3">CBE3#</text>
<text x="67.9" y="97.7">K16</text>
<text x="68" y="96.2">F14</text>
<text x="117.5" y="96.2">D8</text>
<text x="117.5" y="100.8">L9</text>
<text x="133.4" y="97.4">A1AL:match to within 3000</text>
<text x="133.4" y="98.9">D = Length of PCI feedback and onboard devices = A + B + C</text>
<text x="245.3" y="99.8">+3V_S5</text>
<text x="23.2" y="104.4">(20,21)</text>
<text x="28.7" y="104.4">CLKRUN#</text>
<text x="68.6" y="103.9">D5</text>
<text x="117.5" y="102.4">K8</text>
<text x="117.5" y="103.9">K9</text>
<text x="117.5" y="105.5">J9</text>
<text x="157" y="104.4">IDERST#</text>
<text x="157" y="106">PCIRST#</text>
<text x="164.5" y="104.4">(18)</text>
<text x="164.5" y="106">(20)</text>
<text x="23.4" y="112.2">(17,21,22)</text>
<text x="23.4" y="113.7">(17,21,22)</text>
<text x="31.8" y="112.2">LAD0</text>
<text x="31.8" y="113.7">LAD1</text>
<text x="68.7" y="111.7">A4</text>
<text x="68.7" y="113.2">B4</text>
<text x="23.4" y="115.3">(17,21,22)</text>
<text x="23.4" y="116.8">(17,21,22)</text>
<text x="31.8" y="115.3">LAD2</text>
<text x="31.8" y="116.8">LAD3</text>
<text x="68.6" y="114.8">C4</text>
<text x="68.7" y="116.3">A3</text>
<text x="117.5" y="116.3">B3</text>
<text x="18.6" y="121.5">(10,17,21,22)</text>
<text x="23.4" y="123">(17)</text>
<text x="28.1" y="121.5">LFRAME#</text>
<text x="28.1" y="123">LDRQ#0</text>
<text x="68.6" y="121">D7</text>
<text x="68.6" y="124.1">C6</text>
<text x="68.6" y="125.6">D6</text>
<text x="68.7" y="122.5">B6</text>
<text x="117.5" y="121">B5</text>
<text x="117.5" y="125.6">C5</text>
<text x="157" y="121.5">LPC_CLK_EC</text>
<text x="167.1" y="121.5">(21)</text>
<text x="20.4" y="126.1">(17,20,21,22)</text>
<text x="20.6" y="130.8">(17,21,22)</text>
<text x="28.1" y="130.8">LPC_RST#</text>
<text x="29.9" y="126.1">SERIRQ</text>
<text x="68.6" y="130.3">C7</text>
<text x="157" y="126.1">PCI_CLK_DEBUG1</text>
<text x="157" y="129.2">PCI_CLK_DEBUG2</text>
<text x="170.6" y="126.1">(17)</text>
<text x="170.6" y="129.2">(22)</text>
<text x="68.7" y="136.5">T9</text>
<text x="117.5" y="136.5">T8</text>
<text x="36.7" y="140.1">+3V</text>
<text x="68.6" y="139.6">U9</text>
<text x="117.5" y="139.6">T7</text>
<text x="117.5" y="142.7">U8</text>
<text x="155.4" y="140.1">+3V</text>
<text x="67.9" y="147.3">P10</text>
<text x="117.5" y="147.3">P11</text>
<text x="212.4" y="201.3">Size</text>
<text x="218.7" y="201.3">Document Number</text>
<text x="263.7" y="201.3">Rev</text>
<text x="265.1" y="203.1">1A</text>
<text x="212.4" y="205.9">Date:</text>
<text x="218.7" y="205.9">Tuesday, December 19, 2006</text>
<text x="243.5" y="205.9">Sheet</text>
<text x="251.2" y="205.9">9</text>
<text x="255.8" y="205.9">of</text>
<text x="260.5" y="205.9">30</text>
</g>
<g font-size="1.4" fill="#f00">
<text x="59.4" y="41.7">AD0</text>
<text x="122.9" y="41.7">FRAME#</text>
<text x="214.3" y="41.7">TRDY#</text>
<text x="59.4" y="47.9">AD4</text>
<text x="59.4" y="46.4">AD3</text>
<text x="59.4" y="43.3">AD1</text>
<text x="59.4" y="44.8">AD2</text>
<text x="122.9" y="44.8">TRDY#</text>
<text x="122.9" y="46.4">STOP#</text>
<text x="122.9" y="47.9">DEVSEL#</text>
<text x="122.9" y="43.3">IRDY#</text>
<text x="214.3" y="43.3">PERR#</text>
<text x="214.3" y="44.8">DEVSEL#</text>
<text x="214.3" y="46.4">REQ3#</text>
<text x="240.6" y="44.8">INTB#</text>
<text x="240.6" y="46.4">INTD#</text>
<text x="240.6" y="43.3">INTC#</text>
<text x="240.6" y="47.9">INTA#</text>
<text x="59.4" y="52.5">AD7</text>
<text x="59.4" y="49.4">AD5</text>
<text x="59.4" y="51">AD6</text>
<text x="122.9" y="51">PERR#</text>
<text x="122.9" y="52.5">SERR#</text>
<text x="122.9" y="49.4">PAR</text>
<text x="59.4" y="54.1">AD8</text>
<text x="59.4" y="58.8">AD11</text>
<text x="59.4" y="55.7">AD9</text>
<text x="59.4" y="57.2">AD10</text>
<text x="122.9" y="58.8">REQ0#</text>
<text x="122.9" y="54.1">PCI_PME#</text>
<text x="214.3" y="57.2">IRDY#</text>
<text x="214.3" y="58.8">FRAME#</text>
<text x="59.4" y="64.9">AD15</text>
<text x="59.4" y="61.8">AD13</text>
<text x="59.4" y="63.4">AD14</text>
<text x="59.4" y="60.3">AD12</text>
<text x="122.9" y="60.3">REQ1#</text>
<text x="122.9" y="61.8">REQ2#</text>
<text x="122.9" y="64.9">REQ4#</text>
<text x="122.9" y="63.4">REQ3#</text>
<text x="214.3" y="60.3">SERR#</text>
<text x="214.3" y="61.8">STOP#</text>
<text x="240.6" y="63.4">REQ1#</text>
<text x="240.6" y="61.8">LDRQ#0</text>
<text x="240.6" y="60.3">LDRQ#1</text>
<text x="59.4" y="66.5">AD16</text>
<text x="59.4" y="71.2">AD19</text>
<text x="59.4" y="68">AD17</text>
<text x="59.4" y="69.6">AD18</text>
<text x="122.9" y="69.6">GNT1#</text>
<text x="122.9" y="68">GNT0#</text>
<text x="122.9" y="71.2">GNT2#</text>
<text x="59.4" y="75.8">AD22</text>
<text x="59.4" y="77.3">AD23</text>
<text x="59.4" y="72.7">AD20</text>
<text x="59.4" y="74.3">AD21</text>
<text x="122.9" y="74.3">GNT4#</text>
<text x="122.9" y="77.3">INTA#</text>
<text x="122.9" y="72.7">GNT3#</text>
<text x="214.3" y="74.3">REQ0#</text>
<text x="214.3" y="77.3">REQ2#</text>
<text x="214.3" y="75.8">CLKRUN#</text>
<text x="214.3" y="72.7">REQ4#</text>
<text x="240.6" y="77.3">LAD3</text>
<text x="240.6" y="74.3">LAD0</text>
<text x="240.6" y="75.8">LAD1</text>
<text x="59.4" y="78.9">AD24</text>
<text x="59.4" y="80.4">AD25</text>
<text x="59.4" y="82">AD26</text>
<text x="59.4" y="83.5">AD27</text>
<text x="122.9" y="82">INTD#</text>
<text x="122.9" y="78.9">INTB#</text>
<text x="122.9" y="80.4">INTC#</text>
<text x="240.6" y="78.9">LAD2</text>
<text x="59.4" y="86.7">AD29</text>
<text x="59.4" y="89.7">AD31</text>
<text x="59.4" y="85.1">AD28</text>
<text x="59.4" y="88.2">AD30</text>
<text x="122.9" y="85.1">PCI_CLK_129_R</text>
<text x="122.9" y="89.7">PCI_CLK3</text>
<text x="122.9" y="86.7">PCI_CLK1</text>
<text x="122.9" y="88.2">PCI_CLK2</text>
<text x="217.4" y="88.2">SERIRQ</text>
<text x="122.9" y="91.3">PCI_CLK4</text>
<text x="122.9" y="95.9">PCI_CLKIN</text>
<text x="122.9" y="100.6">PCIRST3#</text>
<text x="217.4" y="99">PCI_PME#</text>
<text x="122.9" y="103.7">IDERST_R#</text>
<text x="122.9" y="105.2">PCIRST_R#</text>
<text x="122.9" y="102.2">PCIRST2#</text>
<text x="59.4" y="113">LAD1_R</text>
<text x="59.4" y="111.4">LAD0_R</text>
<text x="59.4" y="114.5">LAD2_R</text>
<text x="59.4" y="116.1">LAD3_R</text>
<text x="122.9" y="116.1">LPC_PD#</text>
<text x="59.4" y="125.4">SERIRQ</text>
<text x="59.4" y="122.3">LDRQ#0</text>
<text x="59.4" y="123.8">LDRQ#1</text>
<text x="122.9" y="120.7">LPC_CLK_EC_R</text>
<text x="122.9" y="125.4">PCI_CLK_DEBUG__R</text>
<text x="59.4" y="130">LPC_RST1#</text>
<text x="59.4" y="136.2">MCP67_TCK</text>
<text x="122.9" y="136.2">MCP67_TDO</text>
<text x="236" y="137.8">LPC_CLK_EC</text>
<text x="59.4" y="139.3">MCP67_TDI</text>
<text x="122.9" y="139.3">MCP67_TMS</text>
<text x="122.9" y="142.4">MCP67_TRST#</text>
<text x="236" y="142.4">PCLK_PCM</text>
<text x="122.9" y="147.1">TESTMODE_EN</text>
<text x="236" y="147.1">PCI_CLK_DEBUG__R</text>
<text x="236" y="151.7">PCI_CLKIN</text>
</g>
<g font-size="1.4" fill="#000080">
<text x="224.8" y="40.1">RP33</text>
<text x="229.5" y="40.1">8.2KX8_10P8R</text>
<text x="224.8" y="55.6">RP34</text>
<text x="229.5" y="55.6">8.2KX8_10P8R</text>
<text x="156" y="62.6">T71</text>
<text x="156" y="65.7">T70</text>
<text x="156" y="61">T66</text>
<text x="156" y="64.1">T64</text>
<text x="156" y="70.4">T9</text>
<text x="156" y="71.9">T65</text>
<text x="224.8" y="71.1">RP35</text>
<text x="229.5" y="71.1">8.2KX8_10P8R</text>
<text x="156" y="73.4">T69</text>
<text x="156" y="75">T11</text>
<text x="156" y="82.8">T8</text>
<text x="156" y="81.2">T63</text>
<text x="138" y="85">R169</text>
<text x="147.3" y="85">22_4</text>
<text x="156" y="87.4">T13</text>
<text x="156" y="88.9">T67</text>
<text x="226.4" y="88.2">R362</text>
<text x="237.2" y="88.2">10K_4</text>
<text x="136.5" y="91.3">R165</text>
<text x="145.8" y="91.3">22_4</text>
<text x="156" y="90.5">T68</text>
<text x="156" y="101.3">T19</text>
<text x="226.4" y="99">R146</text>
<text x="237.2" y="99">*8.2K_4</text>
<text x="138" y="105.2">R192</text>
<text x="138" y="103.7">R388</text>
<text x="147.3" y="105.2">33_4</text>
<text x="147.3" y="103.7">33_4</text>
<text x="156" y="102.9">T17</text>
<text x="42" y="111.4">R364</text>
<text x="42" y="112.9">R365</text>
<text x="51.3" y="111.4">22_4</text>
<text x="51.3" y="112.9">22_4</text>
<text x="42" y="116">R366</text>
<text x="42" y="114.5">R367</text>
<text x="51.3" y="116">22_4</text>
<text x="51.3" y="114.5">22_4</text>
<text x="156" y="116.8">T72</text>
<text x="31" y="124.4">T16</text>
<text x="42" y="120.7">R360</text>
<text x="51.3" y="120.7">22_4 LFRAME#_R</text>
<text x="138" y="125.3">R163</text>
<text x="138" y="120.7">R363</text>
<text x="147.3" y="125.3">22_4</text>
<text x="147.3" y="120.7">22_4</text>
<text x="42" y="130">R353</text>
<text x="51.3" y="130">33_4</text>
<text x="138" y="128.4">R166</text>
<text x="147.3" y="128.4">22_4</text>
<text x="42" y="136.2">R167</text>
<text x="51.3" y="136.2">10K_4</text>
<text x="156" y="137">T27</text>
<text x="218.7" y="137.8">C485</text>
<text x="226.4" y="137.8">*10P_4</text>
<text x="42" y="139.3">R211</text>
<text x="51.3" y="139.3">*10K_4</text>
<text x="138" y="142.4">R170</text>
<text x="138" y="139.3">R209</text>
<text x="147.3" y="142.4">10K_4</text>
<text x="147.3" y="139.3">*10K_4</text>
<text x="218.7" y="142.4">C180</text>
<text x="226.4" y="142.4">*10P_4</text>
<text x="138" y="147">R162</text>
<text x="148.9" y="147">1K_4</text>
<text x="218.7" y="147">C171</text>
<text x="226.4" y="147">*10P_4</text>
<text x="71.5" y="151.7">MCP67</text>
<text x="218.7" y="151.7">C178</text>
<text x="226.4" y="151.7">*10P_4</text>
</g>
<g font-size="1.4" fill="#004080">
<text x="72.2" y="42.7">PCI_AD0</text>
<text x="72.2" y="44.2">PCI_AD1</text>
<text x="72.2" y="45.8">PCI_AD2</text>
<text x="72.2" y="47.3">PCI_AD3</text>
<text x="106.9" y="42.7">PCI_FRAME#</text>
<text x="107.9" y="47.3">PCI_STOP#</text>
<text x="107.9" y="45.8">PCI_TRDY#</text>
<text x="108.5" y="44.2">PCI_IRDY#</text>
<text x="72.2" y="48.9">PCI_AD4</text>
<text x="72.2" y="50.4">PCI_AD5</text>
<text x="72.2" y="52">PCI_AD6</text>
<text x="72.2" y="53.5">PCI_AD7</text>
<text x="89.9" y="52">PCI_PERR#/GPIO_43(3V)/RS232_DCD#</text>
<text x="106.3" y="48.9">PCI_DEVSEL#</text>
<text x="107.9" y="53.5">PCI_SERR#</text>
<text x="109.6" y="50.4">PCI_PAR</text>
<text x="72.2" y="55.1">PCI_AD8</text>
<text x="72.2" y="56.6">PCI_AD9</text>
<text x="72.2" y="58.2">PCI_AD10</text>
<text x="72.2" y="59.7">PCI_AD11</text>
<text x="97.5" y="55.1">PCI_PME#/GPIO_30(3V_S5)</text>
<text x="107.9" y="59.7">PCI_REQ0#</text>
<text x="72.2" y="61.3">PCI_AD12</text>
<text x="72.2" y="62.8">PCI_AD13</text>
<text x="72.2" y="64.4">PCI_AD14</text>
<text x="72.2" y="65.9">PCI_AD15</text>
<text x="90" y="62.8">PCI_REQ2#/GPIO_40(3V)/RS232_DSR#</text>
<text x="90.2" y="64.4">PCI_REQ3#/GPIO_38(3V)/RS232_CTS#</text>
<text x="90.7" y="65.9">PCI_REQ4#/GPIO_52(3V)/RS232_SIN#</text>
<text x="107.9" y="61.3">PCI_REQ1#</text>
<text x="72.2" y="67.5">PCI_AD16</text>
<text x="72.2" y="69">PCI_AD17</text>
<text x="72.2" y="70.6">PCI_AD18</text>
<text x="108" y="69">PCI_GNT0#</text>
<text x="108" y="70.6">PCI_GNT1#</text>
<text x="72.2" y="72.1">PCI_AD19</text>
<text x="72.2" y="73.7">PCI_AD20</text>
<text x="72.2" y="75.2">PCI_AD21</text>
<text x="72.2" y="76.8">PCI_AD22</text>
<text x="89.1" y="75.2">PCI_GNT4#/GPIO_53(3V)/RS232_SOUT#</text>
<text x="90.1" y="72.1">PCI_GNT2#/GPIO_41(3V)/RS232_DTR#</text>
<text x="90.2" y="73.7">PCI_GNT3#/GPIO_39(3V)/RS232_RTS#</text>
<text x="72.2" y="78.3">PCI_AD23</text>
<text x="72.2" y="79.9">PCI_AD24</text>
<text x="72.2" y="81.4">PCI_AD25</text>
<text x="72.2" y="83">PCI_AD26</text>
<text x="108" y="78.3">PCI_INTW#</text>
<text x="108.6" y="79.9">PCI_INTX#</text>
<text x="108.6" y="81.4">PCI_INTY#</text>
<text x="108.6" y="83">PCI_INTZ#</text>
<text x="72.2" y="84.5">PCI_AD27</text>
<text x="72.2" y="86.1">PCI_AD28</text>
<text x="72.2" y="87.6">PCI_AD29</text>
<text x="72.2" y="89.2">PCI_AD30</text>
<text x="109.1" y="86.1">PCI_CLK0</text>
<text x="109.1" y="87.6">PCI_CLK1</text>
<text x="109.1" y="89.2">PCI_CLK2</text>
<text x="72.2" y="90.7">PCI_AD31</text>
<text x="72.2" y="93.8">PCI_CBE0#</text>
<text x="72.2" y="95.4">PCI_CBE1#</text>
<text x="109.1" y="90.7">PCI_CLK3</text>
<text x="109.1" y="92.2">PCI_CLK4</text>
<text x="72.2" y="96.9">PCI_CBE2#</text>
<text x="72.2" y="98.5">PCI_CBE3#</text>
<text x="106.3" y="101.6">PCI_RESET3#</text>
<text x="108.4" y="96.9">PCI_CLKIN</text>
<text x="72.2" y="104.6">PCI_CLKRUN#/GPIO_42(3V)</text>
<text x="106.3" y="103.1">PCI_RESET2#</text>
<text x="106.3" y="104.6">PCI_RESET1#</text>
<text x="106.3" y="106.2">PCI_RESET0#</text>
<text x="72.2" y="112.4">LPC_AD0</text>
<text x="72.2" y="114">LPC_AD1</text>
<text x="72.2" y="115.5">LPC_AD2</text>
<text x="72.2" y="117.1">LPC_AD3</text>
<text x="88.6" y="117.1">LPC_PWRDWN#/GPIO_54(3V)/EXT_NMI#</text>
<text x="72.2" y="121.7">LPC_FRAME#</text>
<text x="72.2" y="123.2">LPC_DRQ0#/GPIO_50(3V)</text>
<text x="72.2" y="124.8">LPC_DRQ1#/GPIO_19(3V)/FANRPM1</text>
<text x="108.7" y="121.7">LPC_CLK0</text>
<text x="72.2" y="126.4">LPC_SERIRQ</text>
<text x="72.2" y="131">LPC_RESET#</text>
<text x="108.7" y="126.4">LPC_CLK1</text>
<text x="72.2" y="137.2">JTAG_TCK</text>
<text x="108.2" y="137.2">JTAG_TDO</text>
<text x="72.2" y="140.3">JTAG_TDI</text>
<text x="106.7" y="143.4">JTAG_TRST#</text>
<text x="108.2" y="140.3">JTAG_TMS</text>
<text x="72.2" y="148">PKG_TEST</text>
<text x="104.3" y="148">TEST_MODE_EN</text>
</g>
<g font-size="1.1">
<text x="33.9" y="7.5">5</text>
<text x="85.9" y="7.5">4</text>
<text x="138" y="7.5">3</text>
<text x="190.1" y="7.5">2</text>
<text x="242.1" y="7.5">1</text>
<text x="6.8" y="33.7">D</text>
<text x="268.6" y="33.7">D</text>
<text x="6.8" y="83.2">C</text>
<text x="268.6" y="83.2">C</text>
<text x="6.8" y="132.8">B</text>
<text x="268.6" y="132.8">B</text>
<text x="6.8" y="182.4">A</text>
<text x="268.6" y="182.4">A</text>
<text x="33.9" y="207.4">5</text>
<text x="85.9" y="207.4">4</text>
<text x="138" y="207.4">3</text>
<text x="190.1" y="207.4">2</text>
<text x="242.1" y="207.4">1</text>
</g>
</svg>
